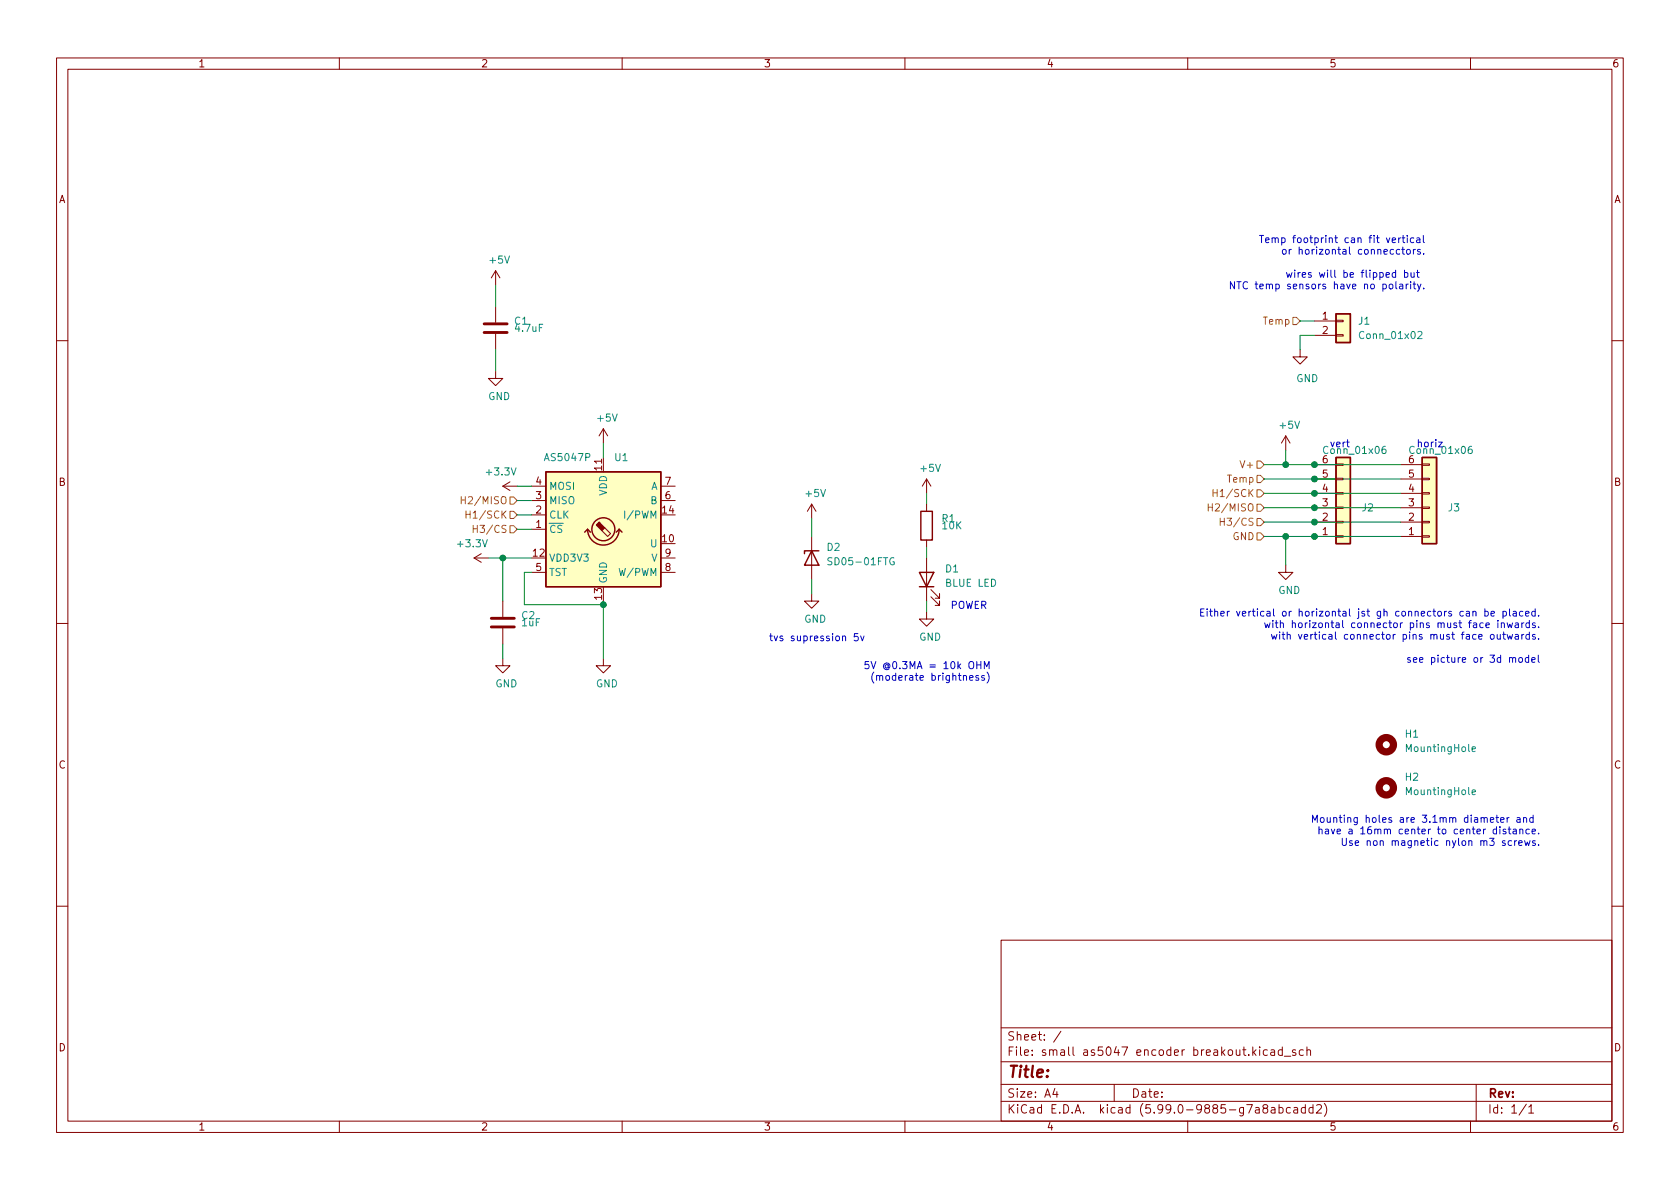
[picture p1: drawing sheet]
<svg xmlns="http://www.w3.org/2000/svg" width="297mm" height="210mm" viewBox="0 0 297 210" stroke-linecap="round" stroke-linejoin="round" font-family="sans-serif">
<g fill="none" stroke="#840000" stroke-width=".18">
<path d="M10 10.2h277v190.1h-277zM12 12.2h273v186.1h-273zM60 10.2v2M110 10.2v2M160 10.2v2M210 10.2v2M260 10.2v2M87.6 47.9v2.5M87.6 54.2v2.8M87.6 59v2.8M87.6 47.9l-.7 1.2M87.6 47.9l.8 1.2"/>
<path d="M232.4 56.8h3.8M232.4 59.3h3.8M236.2 59.2h1.3v.2h-1.3zM236.2 56.6h1.3v.3h-1.3zM10 60.2h2M87.6 65.7v1.2h1.3l-1.3 1.3-1.2-1.3h1.2M106.7 75.8l-.8 1.3M106.7 75.8v2.6M106.7 75.8l.7 1.3M227.3 77.1l-.7 1.3M227.3 77.1v2.5M227.3 77.1l.8 1.3"/>
<path d="M229.9 61.8v1.3h1.2l-1.2 1.3-1.3-1.3h1.3M285 60.2h2M83.8 98.7h2.6M83.8 98.7l1.3 .7M85.1 97.9l-1.3 .8M88.9 86l1.3 .7M88.9 86h2.5M90.2 85.2l-1.3 .8M94 86h2.5M94 93.6h2.5M94 91.1h2.5M94 88.5h2.5"/>
<path d="M106.7 80.9v2.5M106.9 93.3l1 1.1-.5 .5-1-1.1M116.8 86h2.6M116.8 88.5h2.6M116.8 98.7h2.6M143.5 89.1l-.8 1.3M143.5 89.1v2.6M143.5 94.9v7.6M143.5 89.1l.8 1.3M163.8 84.7l-.7 1.3M163.8 84.7v2.5M163.8 89.1v1.3"/>
<path d="M163.8 95.5v1.3M163.8 98.7v7.6M163.8 84.7l.8 1.3M227.3 99.9v1.3h1.3l-1.3 1.3-1.2-1.3h1.2M232.4 94.9h3.8M232.4 92.3h3.8M232.4 89.8h3.8M232.4 87.2h3.8M232.4 84.7h3.8M232.4 82.2h3.8M236.2 82h1.3v.3h-1.3zM236.2 84.6h1.3v.2h-1.3z"/>
<path d="M236.2 87.1h1.3v.3h-1.3zM236.2 89.7h1.3v.2h-1.3zM236.2 92.2h1.3v.3h-1.3zM236.2 94.7h1.3v.3h-1.3zM247.6 94.9h3.9M247.6 92.3h3.9M247.6 89.8h3.9M247.6 87.2h3.9M247.6 84.7h3.9M247.6 82.2h3.9M251.5 82h1.2v.3h-1.2zM251.5 84.6h1.2v.2h-1.2z"/>
<path d="M251.5 87.1h1.2v.3h-1.2zM251.5 89.7h1.2v.2h-1.2zM251.5 92.2h1.2v.3h-1.2zM251.5 94.7h1.2v.3h-1.2zM10 110.2h2M88.9 116.5v1.2h1.3l-1.3 1.3-1.3-1.3h1.3M88.9 106.3v2.8M88.9 111.1v2.8M94 101.2h2.5M106.7 116.5v1.2h1.2l-1.2 1.3-1.3-1.3h1.3M116.8 101.2h2.6M143.5 105v1.3h1.3l-1.3 1.3-1.3-1.3h1.3"/>
<path d="M163.8 108.2v1.3h1.3l-1.3 1.2-1.2-1.2h1.2M164.6 105.5l1.5 1.6v-.8v.8h-.7M164.6 104.3l1.5 1.5v-.8v.8h-.7M285 110.2h2M10 160.2h2M177 166.3h108v32h-108zM285 160.2h2M60 198.3v2M110 198.3v2M160 198.3v2M177 194.8h108M177 191.8h108"/>
<path d="M177 187.8h108M177 181.8h108M186.5 192.5l-.4 1h1M186.9 193v1M187.6 182.4l-1.3 1.9M197 191.8v3M210 198.3v2M222.7 185.1v.2M222.7 185.6v1M223.6 196l-.3-.3 .1-.2 .2-.2 .4 .1 .1 .2v.2l-.7 .2-.1 .3 .1 .4 .2 .1h.3l.2-.3v-.2l-.2-.3M224.1 185.7l-.5-.1-.2 .3v.4l.1 .3h.6M224.7 185.7h.6l.1 .9"/>
<path d="M224.8 195.9h.6v.9M225.4 186l-.5 .1a.29 .29 0 0 0-.3 .2 .29 .29 0 0 0 .3 .3h.5M225.4 196.2l-.5 .1a.29 .29 0 0 0-.2 .2 .29 .29 0 0 0 .2 .3h.5M226.1 195.9l.5-.1 .3 .3v.4l-.2 .3h-.6M226.1 195.3v1.5M226.7 185.7l-.4-.1-.3 .3v.4l.1 .3h.6M226.7 185.1v1.5M227.1 186.8h1.1M228.1 195.9l-.4-.1-.3 .3v.4l.2 .3h.5M228.8 195.9h.6v.9M229.1 185.7l-.4-.1-.2 .2 .1 .3 .5 .1v.4h-.6M229.4 196.2l-.5 .1a.29 .29 0 0 0-.2 .2 .29 .29 0 0 0 .2 .3h.5"/>
<path d="M230.4 185.7l-.4-.1-.3 .3v.4l.2 .3h.5M230.8 195.9l-.4-.1-.3 .3v.4l.1 .3h.6M230.8 195.3v1.5M231.1 185.8l.2-.2 .3 .1 .1 .9M231.1 185.1v1.5M232.1 195.9l-.4-.1-.3 .3v.4l.2 .3h.5M232.1 195.3v1.5M232.8 195.5l.6-.2 .2 .2v.3l-.9 1h.9M234.1 195.1a1.72 1.72 0 0 1 0 2.3M260 198.3v2M261 191.8v6.5M269.9 195.3l-1.3 1.9"/>
<path d="M270.3 195.8l.4-.5v1.5M270.3 196.8h.9"/>
</g>
<g fill="none" stroke="#840000" stroke-width=".25">
<path d="M236.2 55.5h2.6v5.1h-2.6zM96.5 83.4h20.3v20.4h-20.3zM103.9 93.6a2.79 2.79 0 0 0 2.8 2.8 2.79 2.79 0 0 0 2.8-2.8M103.9 93.6l-.5 .5M103.9 93.6l.5 .5M109.5 93.6l-.5 .5M109.5 93.6l.5 .5M143.5 97.4l1.3 2.5h-2.6zM144.8 97.4h-2.6v.5M162.8 90.4h2v5.1h-2zM236.2 80.9h2.6v15.2h-2.6zM251.5 80.9h2.5v15.2h-2.5z"/>
<path d="M162.6 101.2h2.5l-1.3 2.6zM162.6 103.8h2.5"/>
<circle cx="106.7" cy="93.6" r="2.03"/>
</g>
<g fill="#ffffc2" stroke="#ffffc2" stroke-width=".18">
<path d="M236.2 80.9h2.6v15.2h-2.6z"/>
<path d="M96.5 83.4h20.3v20.4h-20.3z"/>
<path d="M236.2 55.5h2.6v5.1h-2.6z"/>
<path d="M251.5 80.9h2.5v15.2h-2.5z"/>
</g>
<path d="M250.7 58.7l.5-.1 .2 .4-.8 .9h.8M244.9 78.9l-.3 .1a.86 .86 0 0 0 0 1.2l.4-.1 .1-.4-.3-.3h-.2l-.3 .3M260.2 78.9l-.4 .1a.86 .86 0 0 0 0 1.2l.4-.1 .1-.4-.2-.3h-.3l-.2 .3M110.5 90.4v1.2M147.1 98.7l-.5-.1-.2 .1v.4l.6 .2 .1 .3-.2 .3-.5-.1M158 98.7a.59 .59 0 0 0-.7 .5 .59 .59 0 0 0 .7 .6l.1-.5h-.2M260.3 132.5l.6-.1-.1-.3h-.3l-.2 .1v.6h.5M260.3 140.1l.6-.1-.1-.3h-.3l-.2 .2v.6h.5" fill="none" stroke="#008484" stroke-width=".18"/>
<path d="M105.9 92.3l1 1-.5 .5-1-1 .5-.5 .1 .2z" fill="#840000" stroke="#840000" stroke-width=".18"/>
<g fill="none" stroke="#840000" stroke-width="1.3">
<circle cx="245.1" cy="131.7" r="1.27"/>
<circle cx="245.1" cy="139.3" r="1.27"/>
</g>
<path d="M85.6 58.8h4.1M85.6 57.3h4.1M86.9 110.9h4M86.9 109.3h4" fill="none" stroke="#840000" stroke-width=".51"/>
<g fill="none" stroke="#848400" stroke-width=".18">
<path d="M228.6 56.1h.6l.7 .7-.7 .6h-.6zM81.5 87.8v1.3M81.5 88.4h.8M82.4 90.4v1.2M82.4 91h.7M83.7 92.9v1.3M83.7 93.5h.7M90.2 93h.6l.6 .6-.6 .6h-.6zM90.2 87.9h.6l.6 .6-.6 .6h-.6zM90.2 90.4h.6l.6 .7-.6 .6h-.6zM213.6 89.1v1.3M213.6 89.7h.8"/>
<path d="M214.5 86.5v1.3M214.5 87.2h.7M215.7 91.6v1.3M215.7 92.2h.8M222.2 94.2h.7l.6 .7-.6 .6h-.7zM222.2 81.5h.7l.6 .7-.6 .6h-.7zM222.2 84.1h.7l.6 .6-.6 .6h-.7zM222.2 89.1h.7l.6 .7-.6 .6h-.7zM222.2 86.6h.7l.6 .6-.6 .7h-.7zM222.2 91.7h.7l.6 .6-.6 .7h-.7z"/>
</g>
<g fill="none" stroke="#0000c2" stroke-width=".18">
<path d="M218.3 49.8v1.3l-.8-1.3v1.3M218.7 49.8h.7M219.1 49.8v1.3M220.6 49.9a.6 .6 0 0 0-.9 .5 .6 .6 0 0 0 .6 .7l.3-.1M222.7 41.6h.7M223.1 41.6v1.3M223.8 42.5l.6-.1-.1-.3h-.3l-.2 .1v.6h.5M224.9 42.2l.2-.1h.3l.1 .8M224.9 42.1v.8M225.5 42.2l.2-.1h.3v.8M226.6 42.1h.4l.2 .2-.1 .5h-.5M226.6 42.1v1.2"/>
<path d="M226.9 44.2l.3-.1 .2 .2v.4l-.2 .2h-.3l-.2-.2zM227.5 48.2l.2 .8 .2-.6 .3 .6 .2-.8M227.9 44.1v.8M228.3 44.1l-.4 .2M228.9 47.8v.1M228.9 48.2v.8M229.5 48.2v.8M229.9 48.2l-.4 .2M230.2 48.6l.7-.1-.1-.2-.4-.1-.2 .2 .1 .6h.5M250.4 48.2h.5M250.5 42.1h.5l.1 .8M250.6 47.8v1.1l.3 .1"/>
<path d="M250.6 50.2l.3 .9M251.1 42.4h-.5l-.2 .2 .2 .3 .5-.1M251.1 44.2l-.3-.1-.2 .2 .1 .2 .4 .1v.3h-.5M251.2 50.2l-.4 1.2-.2 .1M251.7 41.6v1.1l.1 .2M251.7 44.8v.1M251.7 51v.1M136.1 112.5h.5M136.3 112v1.1l.3 .2M136.9 112.5l.3 .8 .3-.8M152.2 112.5l.3 .8 .3-.8M153.6 117h-.6l-.1 .6 .2-.1h.4l.2 .2-.1 .4-.2 .2-.5-.2"/>
<path d="M154 117l.4 1.3 .5-1.3M154.5 118.8a1.46 1.46 0 0 0 0 2M155 119.6l.2-.1h.3v.8M155 119.5v.8M155.5 119.6l.2-.1h.3l.1 .8M174.5 118.8a1.46 1.46 0 0 1 0 2M212.3 108.3h.4M212.9 107.7h-.6v1.2h.6M213.4 107.7v.1M213.4 108.1v.8M213.9 108.1h.4M214 107.7v1.1l.3 .1"/>
<path d="M214.8 108.2l.1-.1 .3 .1 .1 .7M214.8 107.7v1.2M215.9 108.5l.6-.1-.1-.2-.4-.1-.1 .2v.6h.5M217 108.1v.8M217.4 108.1l-.4 .2M218.6 108.1l.3 .8 .3-.8M219.7 108.5l.6-.1-.1-.2-.4-.1-.1 .2v.6h.5M220.8 108.1v.8M221.2 108.1l-.4 .2M223.6 110.1l.2 .9 .3-.6 .2 .6 .3-.9M224.8 112.2l.2 .8 .3-.6 .2 .6 .3-.8M225 110.1v.9"/>
<path d="M225.5 110.1h.5M225.7 109.7v1.1l.3 .2M226.3 111.8v.1M226.3 112.2v.8M226.4 110.3l.2-.2 .3 .1v.8M226.4 109.7v1.3M226.7 112.2h.5M226.9 111.8v1.1l.3 .1M227.6 112.3l.2-.1h.3v.8M227.6 111.8v1.2M228.5 110.3l.2-.2 .3 .1v.8M228.5 109.7v1.3"/>
<path d="M229.6 112.2l.3 .8 .3-.8M229.7 110.2l.3-.1 .2 .3v.3l-.2 .3-.3-.1-.1-.2zM230.6 112.6l.6-.1v-.3h-.4l-.2 .2 .1 .6h.5M249.4 116.3h-.3l-.2 .2v.1l.5 .2v.3h-.5M249.9 116.7l.6-.1-.1-.3h-.3l-.2 .2 .1 .6h.4M251 116.7l.6-.1-.1-.3h-.3l-.2 .2 .1 .6h.4M269.3 108.2l-.4-.1-.2 .2 .1 .6h.5M269.4 110.1l-.3 .3M269.7 108.5l.6-.1v-.2l-.4-.1-.2 .2 .1 .6h.5M270.4 110.2l-.4-.1-.2 .3 .1 .5h.5M270.4 112.2h-.4l-.2 .2 .1 .6h.5M270.4 109.7v1.3"/>
<path d="M270.4 111.8v1.2M271.4 108.2l-.3-.1-.3 .2 .1 .6h.5M271.4 110.2l-.3-.1-.2 .2 .1 .2 .4 .1v.3h-.5M271.4 112.2h-.3l-.2 .2 .1 .1 .4 .2v.3h-.5M271.4 107.7v1.2M272 115.9v1l.2 .2M272 108.8v.1M272 110.9v.1M272 112.9v.1M232.1 145.4v-1.3l.4 1 .4-1v1.3M233.2 146.7l.2-.1 .3 .1 .1 .8M233.2 146.2v1.3"/>
<path d="M233.6 144.6h.3l.2 .2v.4l-.2 .2h-.3l-.1-.2zM234.4 146.7h.4l.1 .8M234.7 144.6v.8h.3l.2-.1M234.9 146.9l-.4 .1-.2 .2 .2 .3 .4-.1M235.2 144.6v.8M235.4 146.6l.3 .9 .3-.9M235.8 144.7l.2-.1h.3l.1 .8M235.8 144.6v.8M236.4 147l.6-.1v-.2l-.4-.1-.2 .2 .1 .6h.5M236.8 144.6h.5M237 144.1v1.1l.3 .2M237.3 148.2v1.1l.3 .2h.2l.2-.2v-1.1"/>
<path d="M238.5 146.7h.5l.1 .8M239.1 146.9l-.4 .1-.2 .2 .2 .3 .4-.1M239.1 148.7h-.3l-.2 .1 .1 .2 .4 .1v.3h-.5M239.6 149.1l.6-.1v-.3h-.4l-.2 .1 .1 .6h.5M270.9 147l.6-.1-.1-.2-.3-.1-.2 .2v.6h.5M271.1 144.6h-.4l-.2 .2 .1 .6h.5M271.1 144.1v1.3M271.4 148.7h-.3l-.2 .1 .1 .2 .4 .1v.3h-.5M272 147.3v.2M272 149.4v.1"/>
</g>
<g fill="none" stroke="#008400" stroke-width=".18">
<path d="M87.6 50.4v3.8M229.9 56.8h2.5M232.4 59.3h-2.5v2.5M87.6 61.8v3.9M106.7 78.4v2.5M227.3 79.6v2.6M86.4 98.7h7.6M88.9 98.7v7.6M91.4 86h2.6M91.4 91.1h2.6M91.4 88.5h2.6M91.4 93.6h2.6"/>
<path d="M143.5 91.7v3.2M163.8 87.2v1.9M163.8 96.8v1.9M223.5 94.9h24.1M223.5 82.2h24.1M223.5 92.3h24.1M223.5 89.8h24.1M223.5 87.2h24.1M223.5 84.7h24.1M227.3 94.9v5M88.9 113.9v2.6M94 101.2h-1.3v5.7h14"/>
<path d="M106.7 106.3v10.2M143.5 102.5v2.5M163.8 106.3v1.9"/>
</g>
<g fill="#008400" stroke="#008400" stroke-width=".18">
<circle cx="106.7" cy="106.9" r=".51"/>
<circle cx="88.9" cy="98.7" r=".51"/>
<circle cx="232.4" cy="94.9" r=".51"/>
<circle cx="232.4" cy="92.3" r=".51"/>
<circle cx="232.4" cy="89.8" r=".51"/>
<circle cx="227.3" cy="94.9" r=".51"/>
<circle cx="227.3" cy="82.2" r=".51"/>
<circle cx="232.4" cy="82.2" r=".51"/>
<circle cx="232.4" cy="84.7" r=".51"/>
<circle cx="232.4" cy="87.2" r=".51"/>
</g>
<text font-size="2.8" fill="#840000" x="178" y="190.6">Title:</text>
<g font-size="2.1" fill="#840000">
<text x="178" y="184">Sheet: /</text>
<text x="178" y="186.7">File: small as5047 encoder breakout.kicad_sch</text>
<text x="178" y="196.9">KiCad E.D.A. kicad (5.99.0-9885-g7a8abcadd2)</text>
<text x="178" y="194.1">Size: A4</text>
<text x="200" y="194.1">Date:</text>
<text x="263" y="194.1">Rev:</text>
<text x="263" y="196.9">Id: 1/1</text>
</g>
<g font-size="1.8" fill="#840000">
<text x="35" y="11.9">1</text>
<text x="85" y="11.9">2</text>
<text x="135" y="11.9">3</text>
<text x="185" y="11.9">4</text>
<text x="235" y="11.9">5</text>
<text x="285" y="11.9">6</text>
<text x="10.3" y="35.9">A</text>
<text x="285.3" y="35.9">A</text>
<text x="233.8" y="56.5">1</text>
<text x="233.8" y="59">2</text>
<text x="106.4" y="83.1" transform="rotate(-90 106.4 83.1)">11</text>
<text x="233.8" y="81.9">6</text>
<text x="249.1" y="81.9">6</text>
<text x="10.3" y="85.9">B</text>
<text x="94.8" y="88.3">3</text>
<text x="94.8" y="85.7">4</text>
<text x="117.6" y="88.3">6</text>
<text x="117.6" y="85.7">7</text>
<text x="233.8" y="89.5">3</text>
<text x="233.8" y="87">4</text>
<text x="233.8" y="84.4">5</text>
<text x="249.1" y="89.5">3</text>
<text x="249.1" y="87">4</text>
<text x="249.1" y="84.4">5</text>
<text x="285.3" y="85.9">B</text>
<text x="94.8" y="93.3">1</text>
<text x="94.8" y="90.8">2</text>
<text x="117.1" y="95.9">10</text>
<text x="117.1" y="90.8">14</text>
<text x="233.8" y="94.6">1</text>
<text x="233.8" y="92.1">2</text>
<text x="249.1" y="94.6">1</text>
<text x="249.1" y="92.1">2</text>
<text x="94.3" y="98.4">12</text>
<text x="94.8" y="101">5</text>
<text x="117.6" y="101">8</text>
<text x="117.6" y="98.4">9</text>
<text x="106.4" y="106" transform="rotate(-90 106.4 106)">13</text>
<text x="10.3" y="135.9">C</text>
<text x="285.3" y="135.9">C</text>
<text x="10.3" y="185.9">D</text>
<text x="285.3" y="185.9">D</text>
<text x="35" y="199.9">1</text>
<text x="85" y="199.9">2</text>
<text x="135" y="199.9">3</text>
<text x="185" y="199.9">4</text>
<text x="235" y="199.9">5</text>
<text x="285" y="199.9">6</text>
</g>
<g font-size="1.8" fill="#008484">
<text x="86.7" y="46.6">+5V</text>
<text x="91" y="57.4">C1</text>
<text x="91.2" y="58.7">4.7uF</text>
<text x="240.2" y="57.4">J1</text>
<text x="240.7" y="59.9">Conn_01x02</text>
<text x="86.3" y="70.7">GND</text>
<text x="229.2" y="67.6">GND</text>
<text x="105.7" y="74.5">+5V</text>
<text x="226.4" y="75.8">+5V</text>
<text x="96.5" y="81.5">AS5047P</text>
<text x="108.7" y="81.5">U1</text>
<text x="162.9" y="83.4">+5V</text>
<text x="234.3" y="80.3">Conn_01x06</text>
<text x="249.6" y="80.3">Conn_01x06</text>
<text x="86.2" y="84.1">+3.3V</text>
<text x="97" y="89.1">MISO</text>
<text x="97" y="86.6">MOSI</text>
<text x="107.3" y="87.7" transform="rotate(-90 107.3 87.7)">VDD</text>
<text x="115.1" y="89.1">B</text>
<text x="115.1" y="86.6">A</text>
<text x="142.5" y="87.9">+5V</text>
<text x="97" y="94.2">~CS</text>
<text x="97" y="91.7">CLK</text>
<text x="111" y="91.7">I/PWM</text>
<text x="166.6" y="92.3">R1</text>
<text x="166.7" y="93.6">10K</text>
<text x="240.8" y="90.4">J2</text>
<text x="256.1" y="90.4">J3</text>
<text x="81.1" y="96.8">+3.3V</text>
<text x="97" y="99.3">VDD3V3</text>
<text x="97" y="101.8">TST</text>
<text x="109.8" y="101.8">W/PWM</text>
<text x="115.1" y="96.8">U</text>
<text x="115.2" y="99.3">V</text>
<text x="146.2" y="97.4">D2</text>
<text x="147" y="99.9">SD05-01FTG</text>
<text x="167.2" y="101.2">D1</text>
<text x="107.3" y="103.2" transform="rotate(-90 107.3 103.2)">GND</text>
<text x="167.3" y="103.8">BLUE LED</text>
<text x="226" y="105">GND</text>
<text x="92.3" y="109.5">C2</text>
<text x="92.3" y="110.7">1uF</text>
<text x="142.2" y="110.1">GND</text>
<text x="162.5" y="113.3">GND</text>
<text x="87.6" y="121.5">GND</text>
<text x="105.3" y="121.5">GND</text>
<text x="248.5" y="130.4">H1</text>
<text x="248.8" y="133">MountingHole</text>
<text x="248.5" y="138">H2</text>
<text x="248.8" y="140.6">MountingHole</text>
</g>
<g font-size="1.8" fill="#0000c2">
<text x="227.2" y="43">Temp footprint can fit vertical</text>
<text x="229.9" y="45">or horizontal connecctors.</text>
<text x="221.9" y="51.1">NTC temp sensors have no polarity.</text>
<text x="231.6" y="49.1">wires will be flipped but</text>
<text x="235.5" y="79.1">vert</text>
<text x="251" y="79.1">horiz</text>
<text x="167.9" y="107.7">POWER</text>
<text x="138.1" y="113.4">tvs supression 5v</text>
<text x="221.6" y="109">Either vertical or horizontal jst gh connectors can be placed.</text>
<text x="230.3" y="111">with horizontal connector pins must face inwards.</text>
<text x="231.4" y="113.1">with vertical connector pins must face outwards.</text>
<text x="156.1" y="118.3">5V @0.3MA = 10k OHM</text>
<text x="252.6" y="117.2">see picture or 3d model</text>
<text x="156.6" y="120.4">(moderate brightness)</text>
<text x="238.1" y="145.5">Mounting holes are 3.1mm diameter and</text>
<text x="239.4" y="147.5">have a 16mm center to center distance.</text>
<text x="241.9" y="149.6">Use non magnetic nylon m3 screws.</text>
</g>
<g font-size="1.8" fill="#848400">
<text x="223.5" y="57.4">Temp</text>
<text x="219.7" y="82.8">V+</text>
<text x="82.5" y="89.1">H2/MISO</text>
<text x="215.4" y="87.9">H1/SCK</text>
<text x="217.2" y="85.3">Temp</text>
<text x="83.3" y="91.7">H1/SCK</text>
<text x="84.6" y="94.2">H3/CS</text>
<text x="214.6" y="90.4">H2/MISO</text>
<text x="216.7" y="93">H3/CS</text>
<text x="217.9" y="95.5">GND</text>
</g>
</svg>
